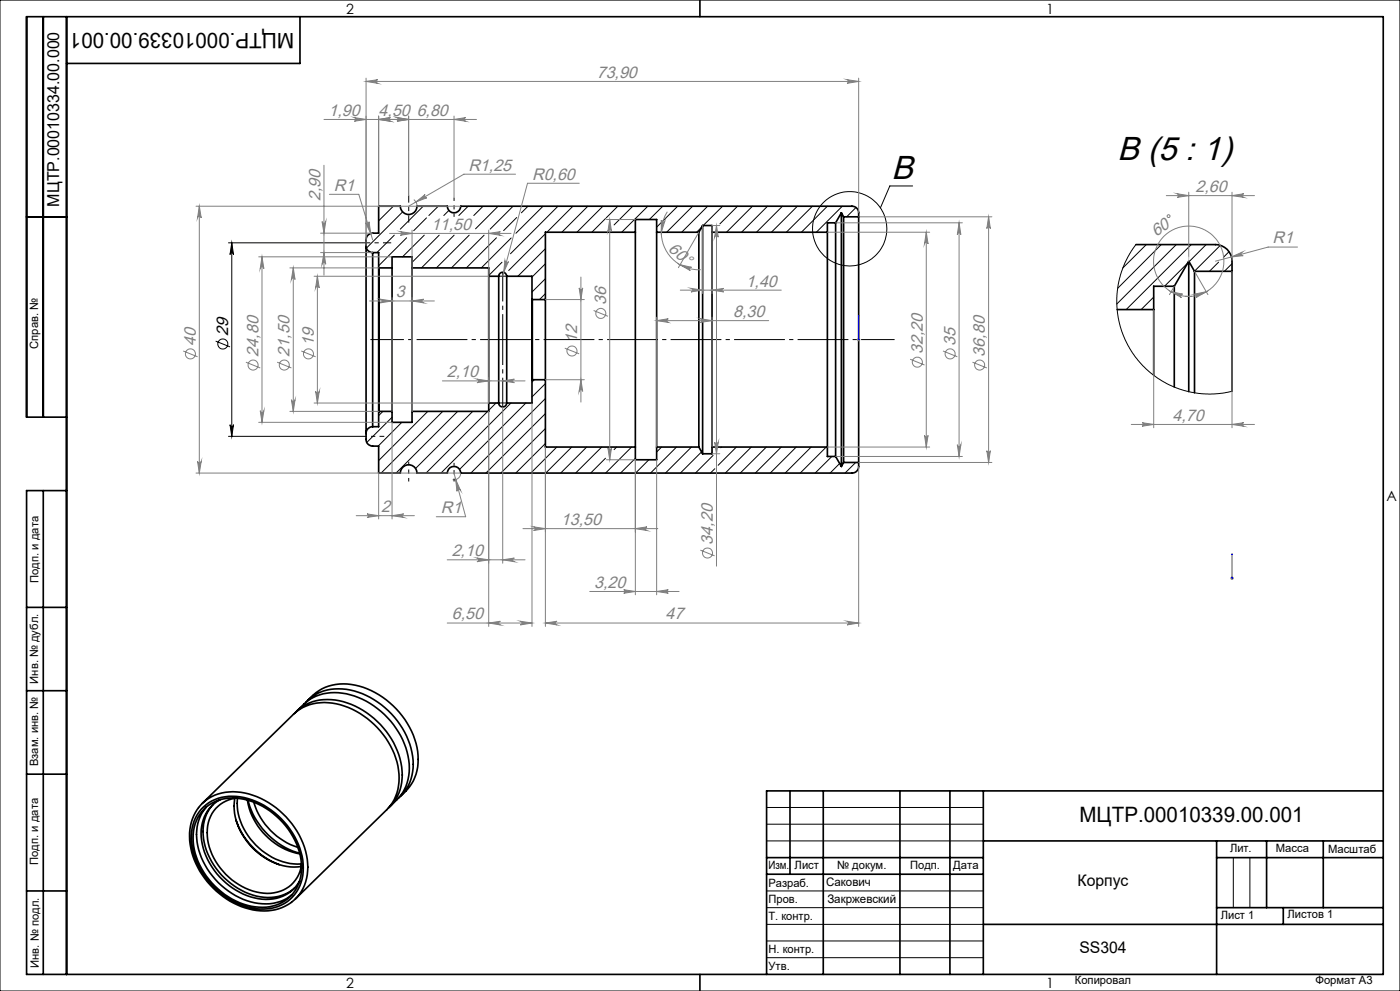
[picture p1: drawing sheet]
<svg xmlns="http://www.w3.org/2000/svg" width="420mm" height="297mm" viewBox="0 0 420 297" stroke-linecap="round" stroke-linejoin="round" font-family="sans-serif">
<g fill="none" stroke="#000" stroke-width=".3">
<path d="M0 0h420v297h-420zM273.8 55.7h-6.9l-2.8 6.6M68.5 72.8h40.1M69.5 72.8v58M69.5 72.8l.6 3.5a.53 .53 0 0 0-.6-.5 .53 .53 0 0 0-.5 .5zM118 61.8l-4.4 4.4M118.3 70.5l-5.2 5.2M120.8 63.5l-10.9 10.9M122 71.3l-8.4 8.4M127 61.8l-6.9 6.9M127.3 70.5l-6.5 6.5M128 65.3l-3.9 3.8"/>
<path d="M131.5 61.8l-2.8 2.8M131.8 70.5l-8.2 8.1M134.7 63.1l-1.6 1.5M136.2 70.5l-9.8 9.8M140.4 61.8l-2.7 2.8M140.8 70.5l-9.9 9.8M144.9 61.8l-2.8 2.8M145.2 70.5l-9.8 9.8M148.9 71.3l-9 9M149.4 61.8l-6.7 6.8M150.6 78.6l-4 4M153.4 71.3l-9 9"/>
<path d="M153.9 61.8l-6.9 6.9M155 65.2l-3.9 3.9M158.4 61.8l-2 2M162.9 61.8l-8.1 8.1M163.6 70.1l-11 11M163.6 74.5l-8.2 8.3M163.6 79.1l-4 3.9M167.4 61.8l-14.3 14.3M171.9 61.8l-7.8 7.8M176.4 61.8l-7.8 7.8M180.9 61.8l-7.8 7.8M181.6 65.5l-4 4.1"/>
<path d="M185.3 61.8l-3.4 3.5M189.8 61.8l-5.6 5.6M194.3 61.8l-7.8 7.8M198.8 61.8l-4 4M203.3 61.8l-6.3 6.3M207.8 61.8l-7.8 7.8M210.6 68l-1.6 1.6M212.3 61.8l-7.8 7.8M213.6 69.4v.1M216.8 61.8l-5.8 5.8M221.3 61.8l-5.3 5.3M225.7 61.8l-7.8 7.8"/>
<path d="M230.3 61.8l-7.8 7.8M234.7 61.8l-7.8 7.8M239.2 61.8l-7.8 7.8M243.7 61.8l-7.8 7.8M248.2 61.8l-7.8 7.8M252.7 61.8l-7.8 7.8M256.8 62.2l-2.8 2.8M340.8 73.3l-1.9 2.7-2.1 4.3-1.3 4.8-.5 4.1 .2 4.3 .8 4.2 1.5 4 2.1 3.9 2.3 3 3.2 3.1 3.6 2.5 3.8 1.9 4.8 1.4 3.6 .5h4.8l3.9-.7M343.9 73.3l-7.1 7M348.4 73.3l-13.1 13.1M352.9 73.3l-17.9 17.8M356.3 78.8l-6.9 7"/>
<path d="M357.4 73.3l-19.5 19.5M361.8 73.3l-5.1 5.2M365.6 78.6l-2.8 2.7M366.1 73.5l-7.7 7.8M368.7 75.4l-1.7 1.7M369.6 79l-2.3 2.3M117.6 80.1l-.2 .2M163.6 83.5l-4 4M163.6 88l-1.7 1.8M346.1 89l-3.8 3.8M64.7 102.2l4.3 1.8M160.3 113.8l-.7 .7"/>
<path d="M163.6 119.4l-22.3 22.4M163.6 115l-4 4M68.5 130.8h40.1M69 127.3a.53 .53 0 0 0 .5 .5 .53 .53 0 0 0 .6-.5l-.6 3.5zM114.9 123.3l-1.3 1.3M117.6 125.1l-7.6 7.5M120.5 126.6l-7 7.1M123.9 123.3l-.3 .2M128.3 123.3l-14.7 14.7M132.8 123.3l-18.5 18.5M137.3 123.3l-18.5 18.5M141.8 123.3l-17.1 17.1"/>
<path d="M146.3 123.3l-18.5 18.5M148.8 120.8l-2.2 2.2M153.3 120.8l-21 21M157.8 120.8l-19.9 19.9M163.6 124l-17.8 17.8M163.6 128.4l-13.4 13.4M163.6 132.9l-8.9 8.9M167 134l-7.8 7.8M171.5 134l-7.8 7.8M176 134l-7.8 7.8M180.5 134l-7.8 7.8M181.6 137.3l-4.4 4.5"/>
<path d="M185 134l-.8 .8M189.5 134l-7.8 7.8M190.6 137.4l-4.4 4.4M194.7 137.8l-4 4M198.5 134l-1.5 1.5M203 134l-7.8 7.8M207.4 134l-7.8 7.8M210.5 135.4l-6.4 6.4M213.9 136.5l-5.3 5.3M216.4 134l-.2 .2M220.9 134l-5.5 5.4M225.4 134l-7.8 7.8"/>
<path d="M229.9 134l-7.8 7.8M234.4 134l-7.8 7.8M238.9 134l-7.8 7.8M243.3 134l-7.8 7.8M247.9 134l-7.8 7.8M249.6 136.8l-5.1 5M251.9 138.9l-2.9 2.9M256.7 138.6l-3.2 3.2M214.5 140.5l-1.4 1.3M230 242h65M230 247h65M230 252h65"/>
<path d="M370 257v15M375 257v15M230 267h65M230 272h65M230 277h65M230 282h65M230 287h65"/>
<circle cx="254.9" cy="68.6" r="11.1"/>
<circle cx="66.9" cy="103.1" r="1.51"/>
</g>
<g fill="none" stroke="#000" stroke-width=".5">
<path d="M13 5v120M20 5v287M90 5v14h-70M210 0v5M8 65h12M109.8 73.7a1.99 1.99 0 0 0 2 2M109.8 73.7v56.2M111.8 75.7v52.2M111.8 75.7h1.8v4.5M190.6 69.6v64.4M190.6 69.6h-27v20.2M190.6 69.6v-3.8h6.4v3.8"/>
<path d="M197 69.6v64.4M197 69.6h12.7M209.7 69.6v64.4M210.8 67.6v68.4M210.8 67.6h2.8v2M210.8 67.6l-1.1 2M213.6 69.6v64.4M213.6 69.6h34.6M248.2 69.6v64.4M250.7 66.8v70M250.7 66.8h-2.5v2.8M252.4 63.8v76"/>
<path d="M252.4 63.8l.7 1.2M252.4 63.8l-1.7 3M253.1 65v73.6M253.1 65h4.5M257.6 65a2.34 2.34 0 0 0-1.6-3.2h-117.8a2.01 2.01 0 0 1-2 2 2.01 2.01 0 0 1-2-2h-9.1a2.5 2.5 0 0 1-2.5 2.5 2.5 2.5 0 0 1-2.5-2.5h-6.5v8.1a3.7 3.7 0 0 0-2.9 .3l-.6 .6a4.3 4.3 0 0 0-.3 2.9M257.6 65v73.6M340.8 73.3h23.8a4.9 4.9 0 0 1 5 5v3M356.6 78.3v39.1M356.6 78.3l1.8 3M356.6 78.3l-4.3 7.5M113.6 80.2l.1 .1M113.6 80.2v43.2"/>
<path d="M113.7 80.3v43M113.7 80.3h3.9M117.6 80.3v43M117.6 80.3v-3.3h6v3.3M123.6 80.3v43M123.6 80.3h23v2.5M146.6 82.8v38M146.6 82.8h3M149.6 82.8v38M149.6 82.8a1.2 1.2 0 0 1 1.2-1.2 1.2 1.2 0 0 1 1.2 1.2M152 82.8v38M152 82.8h7.6v6.9"/>
<path d="M159.6 89.7l.1 .1M159.6 89.7v24.2M159.7 89.8v24M159.7 89.8h3.9M163.6 89.8v24M335.1 92.8h11M346.1 92.8v19.7M352.3 85.8v30.2M352.3 85.8h-6.2v7M358.4 81.3v36.4M358.4 81.3h11.2M369.6 81.3v36"/>
<path d="M159.6 113.9v6.9h-7.6M159.7 113.8l-.1 .1M159.7 113.8h3.9M163.6 113.8v20.2h27M20 125h-12v-120h407v287h-407v-145h12M109.8 129.9a4.3 4.3 0 0 0 .3 2.9l.6 .5a3.7 3.7 0 0 0 2.9 .4v8l6.5 .1a2.5 2.5 0 0 1 2.5-2.5 2.5 2.5 0 0 1 2.5 2.5h9.1a2.01 2.01 0 0 1 2-2 2.01 2.01 0 0 1 2 2h117.4a1.99 1.99 0 0 0 2-2v-1.2M111.8 127.9a1.99 1.99 0 0 0-2 2M113.6 123.4v4.5h-1.8M113.7 123.3l-.1 .1M113.7 123.3h3.9M117.6 123.3v3.3h6v-3.3M146.6 120.8h3"/>
<path d="M146.6 120.8v2.5h-23M149.6 120.8a1.2 1.2 0 0 0 1.2 1.2 1.2 1.2 0 0 0 1.2-1.2M190.6 134v3.8h6.4v-3.8M197 134h12.7M209.7 134l1.1 2M213.6 134h34.6M213.6 134v2h-2.8M248.2 134v2.8h2.5M250.7 136.8l1.7 3M253.1 138.6h4.5M253.1 138.6l-.7 1.2M13 147v145"/>
<path d="M8 182h12M8 207h12M88.5 213.6a14.3 14.3 0 0 1 15.7-2.9 24.4 24.4 0 0 1 16.5 21.6 13 13 0 0 1-4.2 9.9M89 213.1a14 14 0 0 1 9.1-5.4 22.5 22.5 0 0 1 20.7 10.6 18.3 18.3 0 0 1 2.5 18.3l-1.7 2.6-2.7 2.6M91.8 210.5a13.8 13.8 0 0 1 14.5-3.4 24.5 24.5 0 0 1 17.7 22 13 13 0 0 1-4.4 10M92.3 209.9a14.6 14.6 0 0 1 16.7-3.9 24.9 24.9 0 0 1 16.4 20.4 13.7 13.7 0 0 1-5.2 12.1M8 232h12M66 239.7a11.5 11.5 0 0 0-5.3 13.4 21.4 21.4 0 0 0 19 16.5 11 11 0 0 0 10.2-5.5M70.4 239.3a18.3 18.3 0 0 0 9.3 17.9 15.6 15.6 0 0 0 10.7 2.5M70.8 239.2a9.9 9.9 0 0 0-8.6 11.4 19.5 19.5 0 0 0 18 17.2 9.9 9.9 0 0 0 10.3-8.4M71.2 239.3a18.9 18.9 0 0 0 10.4 17.6 16.4 16.4 0 0 0 8.8 2M74.2 239.8a19.9 19.9 0 0 0 15.8 16.1"/>
<path d="M74.4 239.8a22.7 22.7 0 0 0 15.5 15.9M237 237v25M247 237v55M270 237v55M285 237v55M295 237v55M415 237h-185v55M59.5 242.1a16.2 16.2 0 0 0-.7 16.7 24.1 24.1 0 0 0 20.5 14.2 13.5 13.5 0 0 0 8.1-2.6M59.6 242a13.3 13.3 0 0 1 13.8-4.3 24.6 24.6 0 0 1 19 22.2 12.7 12.7 0 0 1-4.9 10.5M60.7 240.8l27.4-26.8a14.4 14.4 0 0 1 15.2-2.4 24.8 24.8 0 0 1 16.4 20.4 13.4 13.4 0 0 1-3.7 10.7l-27.4 26.7M61 241.9a14.3 14.3 0 0 1 15.8-1.7 23.2 23.2 0 0 1 14.2 19.9 11.9 11.9 0 0 1-14.2 12.2 23.2 23.2 0 0 1-19.4-20.7 12.3 12.3 0 0 1 3.6-9.7zM61.2 242.6a13.3 13.3 0 0 1 14.2-2.5 22.5 22.5 0 0 1 15.1 19.9 11.5 11.5 0 0 1-14 11.8 22.4 22.4 0 0 1-18.6-20.7 11.8 11.8 0 0 1 3.3-8.5z"/>
<path d="M61.9 241.9a13.7 13.7 0 0 0-1.9 14 22.6 22.6 0 0 0 18.7 15 12.1 12.1 0 0 0 8.9-2.7M63.9 241.2a13.1 13.1 0 0 0-2 13.6 21.5 21.5 0 0 0 18.4 14.2 11.6 11.6 0 0 0 8-2.8M70.8 245.9a21.9 21.9 0 0 0 12.9 13.2M76.2 240.4a20.2 20.2 0 0 0 13.2 13.6M230 257h65M295 252h120M365 252v40M365 257h50M380 252v20M397 252v20M8 267h12M230 262h65"/>
<path d="M295 277h120M365 272h50M385 272v5M210 292v5"/>
</g>
<g fill="none" stroke="#808080" stroke-width=".3">
<path d="M106.3 35.2l3.5 .6-3.5 .5a.55 .55 0 0 0 .5-.5 .55 .55 0 0 0-.5-.6zM109.8 23.4v50.3M109.8 24.4h147.8M109.8 24.4l3.5-.5a.55 .55 0 0 0-.5 .5 .55 .55 0 0 0 .5 .6zM113.6 35.8l3.5-.6a.55 .55 0 0 0-.5 .6 .55 .55 0 0 0 .5 .5zM113.6 34.8v27.1M119.1 35.2l3.5 .6-3.5 .5a.55 .55 0 0 0 .5-.5 .55 .55 0 0 0-.5-.6zM122.6 34.8v23.8M136.2 34.8v24.5M136.2 35.8l3.5-.6a.55 .55 0 0 0-.5 .6 .55 .55 0 0 0 .5 .5zM142.9 35.8h-45.7M254.1 23.9l3.5 .5-3.5 .6a.55 .55 0 0 0 .5-.6 .55 .55 0 0 0-.5-.5z"/>
<path d="M257.6 23.4v40.4M97.2 49.5v32.9M98.8 58.2h8.8l4.2 13.7M124.1 59.8l.9 1.1 .1 .9M154.7 52.2h-15.5l-16.6 9.6M173.8 54.9h-15.5l-7.5 27.9M349.9 58.6h26.4M353.1 58.1l3.5 .5-3.5 .6a.55 .55 0 0 0 .5-.6 .55 .55 0 0 0-.5-.5zM356.6 57.6v19.4M369.6 58.6l3.5-.5a.55 .55 0 0 0-.5 .5 .55 .55 0 0 0 .5 .6zM369.6 57.6v20.7M58.8 61.8h79.4"/>
<path d="M59.8 61.8l.6 3.5a.55 .55 0 0 0-.6-.5 .55 .55 0 0 0-.5 .5zM59.8 61.8v80M77.6 77h40M78.6 77l.6 3.5a.55 .55 0 0 0-.6-.5 .55 .55 0 0 0-.5 .5zM78.6 77v49.6M96.2 69.9h15.6M96.2 75.7h15.6M96.6 66.4a.55 .55 0 0 0 .6 .5 .55 .55 0 0 0 .5-.5l-.5 3.5zM97.2 75.7l.5 3.5a.55 .55 0 0 0-.5-.5 .55 .55 0 0 0-.6 .5zM109.7 66.8a.54 .54 0 0 0 .6 .3 .54 .54 0 0 0 .4-.6l.5 3.5zM116.9 70h36.4M120.1 69.4l3.5 .6-3.5 .5a.55 .55 0 0 0 .5-.5 .55 .55 0 0 0-.5-.6z"/>
<path d="M123.6 69v54.3M124.8 60.5l2.7-2.2a.55 .55 0 0 0-.2 .7 .55 .55 0 0 0 .8 .3zM146.6 70l3.5-.6a.55 .55 0 0 0-.5 .6 .55 .55 0 0 0 .5 .5zM146.6 69v51.8M151.5 78.1a.55 .55 0 0 0 .4 .6 .55 .55 0 0 0 .6-.3l-1.4 3.2zM181.9 65.8h8.7M182.9 65.8v72M182.9 65.8l.5 3.5a.53 .53 0 0 0-.5-.5 .53 .53 0 0 0-.5 .5zM198.4 66a.56 .56 0 0 0 .4 .6 .56 .56 0 0 0 .7-.4l-1.1 3.4zM200.2 63.5a11.2 11.2 0 0 0-.3 11.7 11.2 11.2 0 0 0 10.3 5.6M204 79.3l3.5 .8a.53 .53 0 0 0-.7 .3 .53 .53 0 0 0 .3 .7zM209.7 69.6l-6.2 10.6"/>
<path d="M210.8 67.6v20.4M214.9 67.6l.6 3.5a.55 .55 0 0 0-.6-.5 .55 .55 0 0 0-.5 .5zM214.9 67.6v102.1M215.9 67.6h-2.3v20.4M248.2 69.6h30.7M250.7 66.8h38M257.6 65h40M277.9 69.6l.5 3.5a.53 .53 0 0 0-.5-.5 .53 .53 0 0 0-.5 .5zM277.9 69.6v64.4M287.7 66.8l.6 3.5a.53 .53 0 0 0-.6-.5 .53 .53 0 0 0-.5 .5zM287.7 66.8v70M296.6 65l.5 3.5a.53 .53 0 0 0-.5-.5 .53 .53 0 0 0-.5 .5z"/>
<path d="M296.6 65v73.6M369.4 77l3.3-1.4a.55 .55 0 0 0-.4 .6 .55 .55 0 0 0 .7 .4zM389.3 74h-8.9l-15.8 4.3M87 80.3h26.7M88 80.3l.5 3.5a.55 .55 0 0 0-.5-.5 .55 .55 0 0 0-.6 .5zM88 80.3v43M94.2 82.8h52.4M95.2 82.8l.6 3.5a.55 .55 0 0 0-.6-.5 .55 .55 0 0 0-.5 .5zM95.2 82.8v38M110.9 90.2h19.4M114.1 89.7l3.5 .5-3.5 .6a.55 .55 0 0 0 .5-.6 .55 .55 0 0 0-.5-.5zM117.6 89.2v34.1"/>
<path d="M123.6 90.2l3.5-.5a.55 .55 0 0 0-.5 .5 .55 .55 0 0 0 .5 .6zM163.6 89.8h11.7M173.7 86.3a.53 .53 0 0 0 .6 .5 .53 .53 0 0 0 .5-.5l-.5 3.5zM174.3 83v37.5M178.1 93.1l4.3 1.7M197 96.1l3.5-.6a.55 .55 0 0 0-.5 .6 .55 .55 0 0 0 .5 .5zM197 95.1v38.9M197 96.1h33.6M204.1 87h30.3M207.3 86.4l3.5 .6-3.5 .5a.53 .53 0 0 0 .5-.5 .53 .53 0 0 0-.5-.6zM210.1 95.5l3.5 .6-3.5 .5a.55 .55 0 0 0 .5-.5 .55 .55 0 0 0-.5-.6zM213.6 87l3.5-.6a.53 .53 0 0 0-.5 .6 .53 .53 0 0 0 .5 .5z"/>
<path d="M213.6 95.1v38.9M346.1 92.8v35.4M351.3 87.4l3.5 .8a.54 .54 0 0 0-.7 .3 .54 .54 0 0 0 .3 .7zM352.3 85.8l-1.5 2.5M355.7 88.8a10.5 10.5 0 0 0 10.4-14.8 10.5 10.5 0 0 0-18-2.2 10.5 10.5 0 0 0 6.7 16.9l2.7 .1M358.4 81.3l4 7M358.4 88.2l3.5-.8-3.1 1.8a.55 .55 0 0 0 .3-.7 .55 .55 0 0 0-.7-.3zM369.6 81.3v46.9M55 105.2l4.3 1.7M73.8 108.5l4.3 1.8M83.1 108.5l4.3 1.8M87.4 119.8a.55 .55 0 0 0 .6 .5 .55 .55 0 0 0 .5-.5l-.5 3.5z"/>
<path d="M90.4 105.2l4.3 1.7M94.7 117.3a.55 .55 0 0 0 .5 .5 .55 .55 0 0 0 .6-.5l-.6 3.5zM132.7 114.2h24.8M143.1 113.6l3.5 .6-3.5 .5a.53 .53 0 0 0 .5-.5 .53 .53 0 0 0-.5-.6zM150.8 114.2l3.5-.6a.53 .53 0 0 0-.5 .6 .53 .53 0 0 0 .5 .5zM163.6 113.8h11.7M169.4 104.3l4.3 1.7M174.3 113.8l.5 3.5a.53 .53 0 0 0-.5-.5 .53 .53 0 0 0-.6 .5zM257.1 101.8h1M257.2 101.4l.8 .7M257.6 101.3v1M258 101.4l-.8 .7"/>
<path d="M273 107.7l4.4 1.7M282.9 105.2l4.3 1.7M291.7 108.5l4.4 1.8M59.3 138.3a.55 .55 0 0 0 .5 .5 .55 .55 0 0 0 .6-.5l-.6 3.5zM77.6 126.6h40v28.9M78.1 123.1a.55 .55 0 0 0 .5 .5 .55 .55 0 0 0 .6-.5l-.6 3.5zM87 123.3h26.7M94.2 120.8h52.4M146.6 123.3v64.4M150.8 122v46.8M159.6 120.8v66.9M163.6 134v53.7"/>
<path d="M181.9 137.8h8.7v40.5M182.4 134.3a.53 .53 0 0 0 .5 .5 .53 .53 0 0 0 .5-.5l-.5 3.5zM197 137.8v40.5M213.6 136h2.3M214.4 132.5a.55 .55 0 0 0 .5 .5 .55 .55 0 0 0 .6-.5l-.6 3.5zM248.2 134h30.7M250.7 136.8h38M257.6 139.8v47.9M257.6 138.6h40M277.4 130.5a.53 .53 0 0 0 .5 .5 .53 .53 0 0 0 .5-.5l-.5 3.5zM287.2 133.3a.53 .53 0 0 0 .5 .5 .53 .53 0 0 0 .6-.5l-.6 3.5zM296.1 135.1a.53 .53 0 0 0 .5 .5 .53 .53 0 0 0 .5-.5l-.5 3.5z"/>
<path d="M339.4 127.2h36.9M342.6 126.7l3.5 .5-3.5 .5a.53 .53 0 0 0 .5-.5 .53 .53 0 0 0-.5-.5zM369.6 127.2l3.5-.5a.53 .53 0 0 0-.5 .5 .53 .53 0 0 0 .5 .5zM58.8 141.8h79.4M106.9 154.5h17.4M110.1 154l3.5 .5-3.5 .6a.53 .53 0 0 0 .5-.6 .53 .53 0 0 0-.5-.5zM113.6 141.7v13.8M117.6 154.5l3.5-.5a.53 .53 0 0 0-.5 .5 .53 .53 0 0 0 .5 .6zM136.2 141.8l3.5 13.1h-8.8M136.7 143.7l1.4 3.3a.55 .55 0 0 0-.6-.4 .55 .55 0 0 0-.4 .6zM138.2 141.8a2.05 2.05 0 0 1-2.4 2M156.9 158.4h40.4"/>
<path d="M160.1 157.9l3.5 .5-3.5 .6a.55 .55 0 0 0 .5-.6 .55 .55 0 0 0-.5-.5zM190.6 158.4l3.5-.5a.55 .55 0 0 0-.5 .5 .55 .55 0 0 0 .5 .6zM134.2 167.8h23.3M143.1 167.2l3.5 .6-3.5 .5a.55 .55 0 0 0 .5-.5 .55 .55 0 0 0-.5-.6zM150.8 167.8l3.5-.6a.55 .55 0 0 0-.5 .6 .55 .55 0 0 0 .5 .5zM176.9 177.3h26.8M187.1 176.7l3.5 .6-3.5 .5a.53 .53 0 0 0 .5-.5 .53 .53 0 0 0-.5-.6zM197 177.3l3.5-.6a.53 .53 0 0 0-.5 .6 .53 .53 0 0 0 .5 .5zM210.1 164.9l4.3 1.7M369.1 173.3h1M369.3 172.9l.7 .7M369.6 172.8v1"/>
<path d="M370 172.9l-.7 .7M134.2 186.7h25.4M146.6 186.7l3.5-.5a.55 .55 0 0 0-.5 .5 .55 .55 0 0 0 .5 .6zM156.1 186.2l3.5 .5-3.5 .6a.55 .55 0 0 0 .5-.6 .55 .55 0 0 0-.5-.5zM163.6 186.7l3.5-.5a.55 .55 0 0 0-.5 .5 .55 .55 0 0 0 .5 .6zM163.6 186.7h94M254.1 186.2l3.5 .5-3.5 .6a.55 .55 0 0 0 .5-.6 .55 .55 0 0 0-.5-.5z"/>
<circle cx="350.6" cy="64.8" r=".42"/>
<circle cx="180.2" cy="93.9" r="1.51"/>
<circle cx="57.1" cy="106.1" r="1.51"/>
<circle cx="75.9" cy="109.4" r="1.51"/>
<circle cx="85.3" cy="109.4" r="1.5"/>
<circle cx="92.5" cy="106.1" r="1.51"/>
<circle cx="171.6" cy="105.2" r="1.51"/>
<circle cx="275.2" cy="108.5" r="1.51"/>
<circle cx="285" cy="106.1" r="1.51"/>
<circle cx="293.9" cy="109.4" r="1.51"/>
<circle cx="212.2" cy="165.7" r="1.5"/>
</g>
<path d="M257.6 94.4v.4v-.4M257.6 94.4v7.4M257.6 101.7v.2zM257.6 101.8h.1M369.6 173.2v.2zM369.6 165.9v.4v-.4M369.6 173.3h.1M369.6 165.9v7.4" fill="none" stroke="#00f" stroke-width=".3"/>
<path d="M108.6 72.8h8.8" fill="none" stroke="#000" stroke-width=".3" stroke-dasharray="15.2 1.3 1.3 1.3" stroke-dashoffset="12.8" stroke-linecap="butt"/>
<path d="M111.1 101.8h157.3" fill="none" stroke="#000" stroke-width=".3" stroke-dasharray="15.2 1.3 1.3 1.3" stroke-dashoffset="5.2" stroke-linecap="butt"/>
<path d="M122.6 66.7v-8.1" fill="none" stroke="#000" stroke-width=".3" stroke-dasharray="15.2 1.3 1.3 1.3" stroke-dashoffset="13.1" stroke-linecap="butt"/>
<path d="M136.2 65v-5.7" fill="none" stroke="#000" stroke-width=".3" stroke-dasharray="15.2 1.3 1.3 1.3" stroke-dashoffset="14.3" stroke-linecap="butt"/>
<path d="M122.6 138.4v5.9" fill="none" stroke="#000" stroke-width=".3" stroke-dasharray="15.2 1.3 1.3 1.3" stroke-dashoffset="14.2" stroke-linecap="butt"/>
<path d="M136.2 138.7v5.6" fill="none" stroke="#000" stroke-width=".3" stroke-dasharray="15.2 1.3 1.3 1.3" stroke-dashoffset="14.4" stroke-linecap="butt"/>
<path d="M115.3 130.8h-6.7" fill="none" stroke="#000" stroke-width=".3" stroke-dasharray="15.2 1.3 1.3 1.3" stroke-dashoffset="13.8" stroke-linecap="butt"/>
<path d="M150.8 81.6v40.4" fill="none" stroke="#000" stroke-width=".3" stroke-dasharray="15.2 1.3 1.3 1.3" stroke-dashoffset="6.5" stroke-linecap="butt"/>
<path d="M149.6 82.8h2.4M149.6 120.8h2.4" fill="none" stroke="#000" stroke-width=".3" stroke-dasharray="15.2 1.3 1.3 1.3" stroke-linecap="butt"/>
<path d="M356.6 77v1.3" fill="none" stroke="#c0c0c0" stroke-width=".3"/>
<path d="M69.5 72.8l.6 3.5a.53 .53 0 0 0-.6-.5 .53 .53 0 0 0-.5 .5zM69 127.3a.53 .53 0 0 0 .5 .5 .53 .53 0 0 0 .6-.5l-.6 3.5z" fill="#000"/>
<g fill="#808080">
<path d="M150.8 114.2l3.5-.6a.53 .53 0 0 0-.5 .6 .53 .53 0 0 0 .5 .5zM143.1 113.6l3.5 .6-3.5 .5a.53 .53 0 0 0 .5-.5 .53 .53 0 0 0-.5-.6zM150.8 167.8l3.5-.6a.55 .55 0 0 0-.5 .6 .55 .55 0 0 0 .5 .5zM143.1 167.2l3.5 .6-3.5 .5a.55 .55 0 0 0 .5-.5 .55 .55 0 0 0-.5-.6zM119.1 35.2l3.5 .6-3.5 .5a.55 .55 0 0 0 .5-.5 .55 .55 0 0 0-.5-.6zM113.6 35.8l3.5-.6a.55 .55 0 0 0-.5 .6 .55 .55 0 0 0 .5 .5z"/>
<path d="M119.1 35.2l3.5 .6-3.5 .5a.55 .55 0 0 0 .5-.5 .55 .55 0 0 0-.5-.6zM136.2 35.8l3.5-.6a.55 .55 0 0 0-.5 .6 .55 .55 0 0 0 .5 .5zM353.1 58.1l3.5 .5-3.5 .6a.55 .55 0 0 0 .5-.6 .55 .55 0 0 0-.5-.5zM369.6 58.6l3.5-.5a.55 .55 0 0 0-.5 .5 .55 .55 0 0 0 .5 .6z"/>
</g>
<g fill="#00f">
<path d="M257.6 101.7v.2zM257.6 94.4v.4z"/>
<path d="M369.6 173.2v.2zM369.6 165.9v.4z"/>
</g>
<g fill="#808080">
<path d="M123.6 90.2l3.5-.5a.55 .55 0 0 0-.5 .5 .55 .55 0 0 0 .5 .6zM114.1 89.7l3.5 .5-3.5 .6a.55 .55 0 0 0 .5-.6 .55 .55 0 0 0-.5-.5z"/>
<path d="M254.1 186.2l3.5 .5-3.5 .6a.55 .55 0 0 0 .5-.6 .55 .55 0 0 0-.5-.5zM163.6 186.7l3.5-.5a.55 .55 0 0 0-.5 .5 .55 .55 0 0 0 .5 .6zM210.1 95.5l3.5 .6-3.5 .5a.55 .55 0 0 0 .5-.5 .55 .55 0 0 0-.5-.6zM197 96.1l3.5-.6a.55 .55 0 0 0-.5 .6 .55 .55 0 0 0 .5 .5zM146.6 70l3.5-.6a.55 .55 0 0 0-.5 .6 .55 .55 0 0 0 .5 .5zM120.1 69.4l3.5 .6-3.5 .5a.55 .55 0 0 0 .5-.5 .55 .55 0 0 0-.5-.6zM113.6 35.8l3.5-.6a.55 .55 0 0 0-.5 .6 .55 .55 0 0 0 .5 .5zM106.3 35.2l3.5 .6-3.5 .5a.55 .55 0 0 0 .5-.5 .55 .55 0 0 0-.5-.6z"/>
<path d="M207.3 86.4l3.5 .6-3.5 .5a.53 .53 0 0 0 .5-.5 .53 .53 0 0 0-.5-.6zM213.6 87l3.5-.6a.53 .53 0 0 0-.5 .6 .53 .53 0 0 0 .5 .5zM160.1 157.9l3.5 .5-3.5 .6a.55 .55 0 0 0 .5-.6 .55 .55 0 0 0-.5-.5zM190.6 158.4l3.5-.5a.55 .55 0 0 0-.5 .5 .55 .55 0 0 0 .5 .6zM187.1 176.7l3.5 .6-3.5 .5a.53 .53 0 0 0 .5-.5 .53 .53 0 0 0-.5-.6zM197 177.3l3.5-.6a.53 .53 0 0 0-.5 .6 .53 .53 0 0 0 .5 .5zM146.6 186.7l3.5-.5a.55 .55 0 0 0-.5 .5 .55 .55 0 0 0 .5 .6zM156.1 186.2l3.5 .5-3.5 .6a.55 .55 0 0 0 .5-.6 .55 .55 0 0 0-.5-.5zM151.5 78.1l-.4 3.5 1.4-3.2a.55 .55 0 0 1-.6 .4 .55 .55 0 0 1-.4-.7zM136.7 143.7l.4 3.5a.55 .55 0 0 1 .4-.6 .55 .55 0 0 1 .6 .4zM124.8 60.5l3.3-1.2a.55 .55 0 0 1-.8-.3 .55 .55 0 0 1 .2-.7zM109.8 24.4l3.5-.5a.55 .55 0 0 0-.5 .5 .55 .55 0 0 0 .5 .6zM254.1 23.9l3.5 .5-3.5 .6a.55 .55 0 0 0 .5-.6 .55 .55 0 0 0-.5-.5zM109.7 66.8l1.5 3.2-.5-3.5a.54 .54 0 0 1-.4 .6 .54 .54 0 0 1-.6-.3zM110.1 154l3.5 .5-3.5 .6a.53 .53 0 0 0 .5-.6 .53 .53 0 0 0-.5-.5zM117.6 154.5l3.5-.5a.53 .53 0 0 0-.5 .5 .53 .53 0 0 0 .5 .6zM369.4 77l3.6-.4a.55 .55 0 0 1-.7-.4 .55 .55 0 0 1 .4-.6zM342.6 126.7l3.5 .5-3.5 .5a.53 .53 0 0 0 .5-.5 .53 .53 0 0 0-.5-.5zM369.6 127.2l3.5-.5a.53 .53 0 0 0-.5 .5 .53 .53 0 0 0 .5 .5z"/>
<path d="M351.3 87.4l3.5 .8a.54 .54 0 0 0-.7 .3 .54 .54 0 0 0 .3 .7zM358.4 88.2l3.5-.8-3.1 1.8a.55 .55 0 0 0 .3-.7 .55 .55 0 0 0-.7-.3z"/>
<path d="M182.9 65.8l.5 3.5a.53 .53 0 0 0-.5-.5 .53 .53 0 0 0-.5 .5zM182.4 134.3a.53 .53 0 0 0 .5 .5 .53 .53 0 0 0 .5-.5l-.5 3.5zM78.6 77l.6 3.5a.55 .55 0 0 0-.6-.5 .55 .55 0 0 0-.5 .5zM78.1 123.1a.55 .55 0 0 0 .5 .5 .55 .55 0 0 0 .6-.5l-.6 3.5z"/>
<path d="M59.8 61.8l.6 3.5a.55 .55 0 0 0-.6-.5 .55 .55 0 0 0-.5 .5zM59.3 138.3a.55 .55 0 0 0 .5 .5 .55 .55 0 0 0 .6-.5l-.6 3.5zM277.9 69.6l.5 3.5a.53 .53 0 0 0-.5-.5 .53 .53 0 0 0-.5 .5zM277.4 130.5a.53 .53 0 0 0 .5 .5 .53 .53 0 0 0 .5-.5l-.5 3.5zM214.9 67.6l.6 3.5a.55 .55 0 0 0-.6-.5 .55 .55 0 0 0-.5 .5zM214.4 132.5a.55 .55 0 0 0 .5 .5 .55 .55 0 0 0 .6-.5l-.6 3.5zM173.7 86.3a.53 .53 0 0 0 .6 .5 .53 .53 0 0 0 .5-.5l-.5 3.5zM174.3 113.8l.5 3.5a.53 .53 0 0 0-.5-.5 .53 .53 0 0 0-.6 .5zM88 80.3l.5 3.5a.55 .55 0 0 0-.5-.5 .55 .55 0 0 0-.6 .5zM87.4 119.8a.55 .55 0 0 0 .6 .5 .55 .55 0 0 0 .5-.5l-.5 3.5zM95.2 82.8l.6 3.5a.55 .55 0 0 0-.6-.5 .55 .55 0 0 0-.5 .5zM94.7 117.3a.55 .55 0 0 0 .5 .5 .55 .55 0 0 0 .6-.5l-.6 3.5zM296.6 65l.5 3.5a.53 .53 0 0 0-.5-.5 .53 .53 0 0 0-.5 .5zM296.1 135.1a.53 .53 0 0 0 .5 .5 .53 .53 0 0 0 .5-.5l-.5 3.5zM287.7 66.8l.6 3.5a.53 .53 0 0 0-.6-.5 .53 .53 0 0 0-.5 .5zM287.2 133.3a.53 .53 0 0 0 .5 .5 .53 .53 0 0 0 .6-.5l-.6 3.5zM96.6 66.4a.55 .55 0 0 0 .6 .5 .55 .55 0 0 0 .5-.5l-.5 3.5zM97.2 75.7l.5 3.5a.55 .55 0 0 0-.5-.5 .55 .55 0 0 0-.6 .5z"/>
<path d="M198.4 66a.56 .56 0 0 0 .4 .6 .56 .56 0 0 0 .7-.4l-1.1 3.4zM204 79.3l3.5 .8a.53 .53 0 0 0-.7 .3 .53 .53 0 0 0 .3 .7z"/>
</g>
<g font-size="10">
<text x="335.2" y="47.9">B (5 : 1)</text>
<text x="267.5" y="53.7">B</text>
</g>
<g font-size="6.3">
<text x="88.2" y="9.8" transform="rotate(-180 88.2 9.8)">МЦТР.00010339.00.001</text>
<text x="323.9" y="246.5">МЦТР.00010339.00.001</text>
</g>
<g font-size="5" fill="#808080">
<text x="179" y="23.3">73,90</text>
<text x="98.5" y="34.7">1,90</text>
<text x="113.6" y="34.7">4,50 6,80</text>
<text x="140.5" y="51.1">R1,25</text>
<text x="159.6" y="53.8">R0,60</text>
<text x="100.2" y="57.1">R1</text>
<text x="358.7" y="57.5">2,60</text>
<text x="96.1" y="60.2" transform="rotate(-90 96.1 60.2)">2,90</text>
<text x="129.3" y="68.9">11,50</text>
<text x="346.8" y="71" transform="rotate(-36 346.8 71)">60</text>
<text x="200.3" y="75" transform="rotate(40 200.3 75)">60°</text>
<text x="381.8" y="73">R1</text>
<text x="118.7" y="89.1">3</text>
<text x="223.7" y="85.9">1,40</text>
<text x="181.8" y="91.4" transform="rotate(-90 181.8 91.4)">36</text>
<text x="219.9" y="95">8,30</text>
<text x="58.7" y="103.6" transform="rotate(-90 58.7 103.6)">40</text>
<text x="77.5" y="106.9" transform="rotate(-90 77.5 106.9)">24,80</text>
<text x="86.9" y="106.9" transform="rotate(-90 86.9 106.9)">21,50</text>
<text x="94.1" y="103.6" transform="rotate(-90 94.1 103.6)">19</text>
<text x="173.2" y="102.7" transform="rotate(-90 173.2 102.7)">12</text>
<text x="276.8" y="106" transform="rotate(-90 276.8 106)">32,20</text>
<text x="286.6" y="103.6" transform="rotate(-90 286.6 103.6)">35</text>
<text x="295.5" y="106.9" transform="rotate(-90 295.5 106.9)">36,80</text>
<text x="134.1" y="113.1">2,10</text>
<text x="351.7" y="126.1">4,70</text>
<text x="114.4" y="153.4">2</text>
<text x="132.2" y="153.8">R1</text>
<text x="168.3" y="157.3">13,50</text>
<text x="135.5" y="166.7">2,10</text>
<text x="213.9" y="163.2" transform="rotate(-90 213.9 163.2)">34,20</text>
<text x="178.3" y="176.2">3,20</text>
<text x="135.5" y="185.6">6,50</text>
<text x="199.7" y="185.6">47</text>
</g>
<text font-size="5" x="68.4" y="100.6" transform="rotate(-90 68.4 100.6)">29</text>
<text font-size="4.9" x="17.7" y="61.9" transform="rotate(-90 17.7 61.9)">МЦТР.00010334.00.000</text>
<g font-size="4.8">
<text x="323.3" y="265.7">Корпус</text>
<text x="323.8" y="285.6">SS304</text>
</g>
<g font-size="4.2">
<text x="103.8" y="4.2">2</text>
<text x="313.8" y="4.2">1</text>
<text x="415.9" y="150.2">A</text>
<text x="103.8" y="296.2">2</text>
<text x="313.8" y="296.2">1</text>
</g>
<g font-size="3.5">
<text x="247.9" y="265.6">Сакович</text>
<text x="248.2" y="270.6">Закржевский</text>
</g>
<g font-size="3.4">
<text x="11.5" y="104.5" transform="rotate(-90 11.5 104.5)">Справ. №</text>
<text x="11.6" y="174.7" transform="rotate(-90 11.6 174.7)">Подп. и дата</text>
<text x="11.4" y="204.9" transform="rotate(-90 11.4 204.9)">Инв. № дубл.</text>
<text x="11.4" y="229.6" transform="rotate(-90 11.4 229.6)">Взам. инв. №</text>
<text x="369" y="255.5">Лит.</text>
<text x="382.8" y="255.5">Масса</text>
<text x="398.4" y="255.6">Масштаб</text>
<text x="11.4" y="259.2" transform="rotate(-90 11.4 259.2)">Подп. и дата</text>
<text x="230.5" y="260.5">Изм.</text>
<text x="238.4" y="260.4">Лист</text>
<text x="251.1" y="260.4">№ докум.</text>
<text x="273" y="260.4">Подп.</text>
<text x="286" y="260.4">Дата</text>
<text x="230.5" y="265.7">Разраб.</text>
<text x="230.5" y="275.7">Т. контр.</text>
<text x="230.6" y="270.7">Пров.</text>
<text x="366.2" y="275.3">Лист 1</text>
<text x="386.3" y="275.2">Листов 1</text>
<text x="230.6" y="285.7">Н. контр.</text>
<text x="11.6" y="290" transform="rotate(-90 11.6 290)">Инв. № подл.</text>
<text x="230.6" y="290.7">Утв.</text>
<text x="322.5" y="295">Копировал</text>
<text x="394.6" y="295">Формат А3</text>
</g>
</svg>
